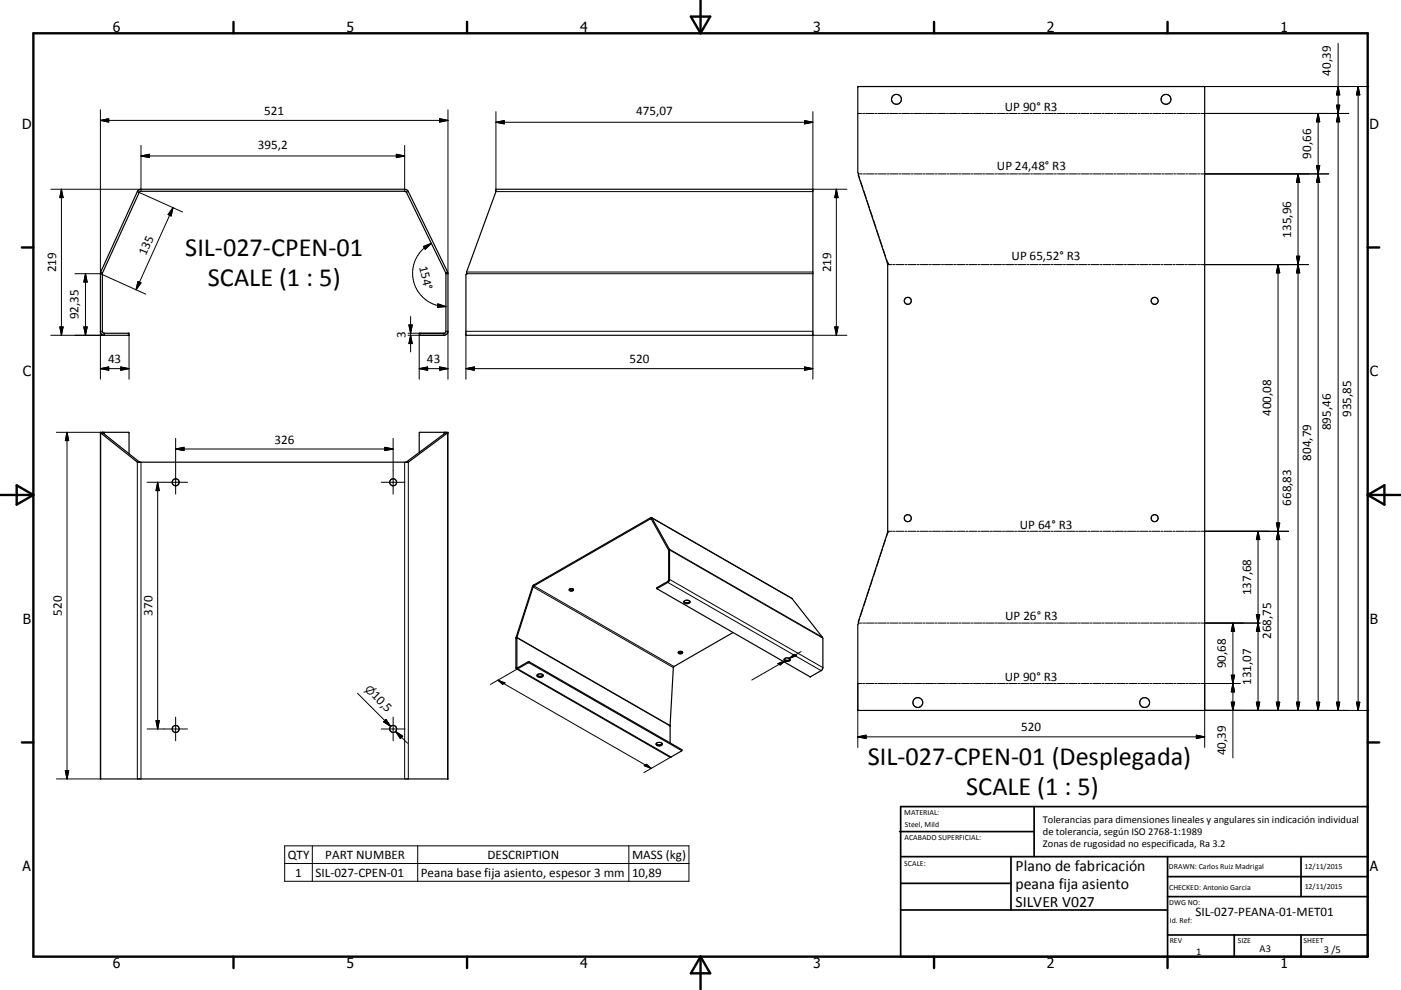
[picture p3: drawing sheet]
<svg xmlns="http://www.w3.org/2000/svg" width="420mm" height="297mm" viewBox="0 0 420 297" stroke-linecap="round" stroke-linejoin="round" font-family="sans-serif">
<g fill="none" stroke="#000" stroke-width=".3">
<path d="M401.2 13v200.1M30.1 36.1h104.2M30.1 36.1l2.5-.5v1zM30.1 32.9v49.2l13.6 6.1M131.8 35.6l2.5 .5-2.5 .5zM134.3 32.9v49.2h-.6M148.7 36.7h95M148.7 36.7l2.5-.5v1zM148.7 33.5v23.3M241.2 36.2l2.5 .5-2.5 .5zM243.7 33.5v23.3h10.2M257.2 34h1.2"/>
<path d="M258.6 34h.7M259.6 34h2.3M262.3 34h.5M263.1 34h2.4M265.8 34h.6M266.7 34h2.4M269.4 34h.6M270.3 34h2.4M273 34h.6M273.9 34h2.4M276.6 34h.6M277.5 34h2.4"/>
<path d="M280.2 34h.6M281.1 34h2.4M283.8 34h.6M284.7 34h2.3M287.4 34h.5M288.2 34h2.4M290.9 34h.6M291.8 34h2.4M294.5 34h.6M295.4 34h2.4M298.1 34h.6M299 34h2.4"/>
<path d="M301.7 34h.6M302.6 34h2.4M305.3 34h.6M306.2 34h2.4M308.9 34h.6M309.8 34h2.3M312.5 34h.6M313.3 34h2.5M316 34h.6M316.9 34h2.4M319.6 34h.6M320.5 34h2.4"/>
<path d="M323.2 34h.6M324.1 34h2.4M326.8 34h.6M327.7 34h2.4M330.4 34h.6M331.3 34h2.4M334 34h.6M334.9 34h2.4M337.5 34h.7M338.5 34h2.3M341.2 34h.5M342 34h2.4"/>
<path d="M344.7 34h.6M345.6 34h2.4M348.3 34h.6M349.2 34h2.4M351.9 34h.6M352.8 34h2.4M355.5 34h.6M356.4 34h2.4M359.1 34h.6M360 34h44.4M361 26h49.4M395.2 34v179.1"/>
<path d="M395.2 34l.5 2.6h-1zM400.7 31.5h1l-.5 2.5zM401.2 34l.5 2.6h-1zM401.2 26l.5 2.5h-1zM407.2 26v187.1M407.2 26l.5 2.5h-1zM15.2 56.8h27.1M18.4 56.8v43.8M18.4 56.8l.5 2.5h-1zM41.2 57.5l13.6 6.1M42.3 43.6v13.8M42.3 46.8h79"/>
<path d="M42.3 46.8l2.5-.5v1zM118.8 46.3l2.5 .5-2.5 .5zM121.3 43.6v13.8M122.4 57.5l-.5 .2M148.7 57.5h95M250.7 56.8l.6 2.5h-1zM250.7 56.8v43.8M257.3 52.4l.5 1.2M257.3 52.2h1.2M257.9 54.2l.8 2.3M258.9 52.2h.6M258.9 57.1l.8 2.4"/>
<path d="M259.7 52.2h2.4M262.4 52.2h.6M263.3 52.2h2.4M266 52.2h.6M266.9 52.2h2.4M269.6 52.2h.6M270.5 52.2h2.4M273.2 52.2h.6M274.1 52.2h2.4M276.8 52.2h.5M277.6 52.2h2.4M280.3 52.2h.6"/>
<path d="M281.2 52.2h2.4M283.9 52.2h.6M284.8 52.2h2.4M287.5 52.2h.6M288.4 52.2h2.4M291.1 52.2h.6M292 52.2h2.4M294.6 52.2h.7M295.5 52.2h2.4M298.2 52.2h.6M299.1 52.2h2.4M301.8 52.2h.6"/>
<path d="M302.7 52.2h2.4M305.4 52.2h.6M306.3 52.2h2.4M309 52.2h.6M309.9 52.2h2.3M312.6 52.2h.5M313.4 52.2h2.4M316.1 52.2h.6M317 52.2h2.4M319.7 52.2h.6M320.6 52.2h2.4M323.3 52.2h.6"/>
<path d="M324.2 52.2h2.4M326.9 52.2h.6M327.8 52.2h2.4M330.4 52.2h.6M331.3 52.2h2.4M334 52.2h.6M334.9 52.2h2.4M337.6 52.2h.6M338.5 52.2h2.4M341.2 52.2h.6M342.1 52.2h2.4M344.8 52.2h.6"/>
<path d="M345.7 52.2h2.3M348.3 52.2h.7M349.2 52.2h2.4M351.9 52.2h.6M352.8 52.2h2.4M355.5 52.2h.6M356.4 52.2h2.4M359.1 52.2h.6M360 52.2h38.4M389.2 52.2v160.9M389.2 52.2l.5 2.5h-1zM394.7 49.7h1l-.5 2.5z"/>
<path d="M395.2 52.2l.5 2.5h-1zM51.9 62.3l-11.1 24.6M51.9 62.3l-.6 2.5-.9-.4zM127 73.9l2.3-.9-1.8 1.8zM129.3 73a9.6 9.6 0 0 0-4.4 4.3 10 10 0 0 0 6.3 14.4l2.5 .3M259.9 60l.8 2.4M260.9 63l.7 2.3M261.8 65.9l.8 2.4M262.8 68.9l.8 2.3M263.8 71.8l.8 2.4M264.8 74.8l.8 2.3M265.8 77.7l.3 1.4"/>
<path d="M266.1 78.9h.1M266.1 79.1h.1M266.1 79.3v.1M266.1 79.4h1.3M267.7 79.4h.6M268.6 79.4h2.4M271.3 79.4h.6M272.2 79.4h2.5M275 79.4h.6M275.9 79.4h2.4M278.6 79.4h.6M279.6 79.4h2.4"/>
<path d="M282.3 79.4h.6M283.2 79.4h2.4M285.9 79.4h.6M286.8 79.4h2.5M289.6 79.4h.6M290.5 79.4h2.4M293.2 79.4h.7M294.2 79.4h2.4M296.9 79.4h.6M297.8 79.4h2.5M300.6 79.4h.6M301.5 79.4h2.4"/>
<path d="M304.2 79.4h.6M305.1 79.4h2.5M307.9 79.4h.6M308.8 79.4h2.4M311.5 79.4h.6M312.5 79.4h2.4M315.2 79.4h.6M316.1 79.4h2.4M318.8 79.4h.6M319.7 79.4h2.5M322.5 79.4h.6M323.4 79.4h2.4"/>
<path d="M326.1 79.4h.6M327.1 79.4h2.4M329.8 79.4h.6M330.7 79.4h2.5M333.5 79.4h.6M334.4 79.4h2.4M337.1 79.4h.6M338 79.4h2.5M340.8 79.4h.6M341.7 79.4h2.4M344.4 79.4h.6M345.3 79.4h2.5"/>
<path d="M348.1 79.4h.6M349 79.4h2.4M351.7 79.4h.6M352.6 79.4h2.5M355.4 79.4h.6M356.3 79.4h2.4M359 79.4h.6M359.9 79.4h32.4M383.2 79.4v133.7M383.2 79.4l.5 2.5h-1zM388.7 76.9h1l-.5 2.5zM389.2 79.4l.5 2.5h-1z"/>
<path d="M17.9 98.1h1l-.5 2.5zM22.5 82.1h8.2M25.1 98.1h1l-.5 2.5zM25.6 82.1v18.5M25.6 82.1l.5 2.5h-1zM30.2 81.6l.5 .3M30.7 99.4h-.6v14.4M31.3 100v.6h-16.1M38.5 100v.6M41.4 84.5l.9 .4-1.5 2zM122.3 100h10.8v.6h-10.8M122.6 97.5h1l-.5 2.5z"/>
<path d="M123.1 95v10.6M125.9 100v.6M131.3 91.2l2.4 .8-2.6 .2zM133.7 99.4h.6v14.4M134.2 81.6l-.6 .3M139.7 99.4h104M139.9 82.1h103.8M139.9 81.6h103.8M250.3 98.1h1l-.6 2.5zM30.1 110.6l2.5-.5v1zM30.1 110.6h8.6M36.2 110.1l2.5 .5-2.5 .5z"/>
<path d="M38.7 100.6v13.2M123.1 100.6l.5 2.5h-1zM125.7 110.6h8.6M125.7 110.6l2.5-.5v1zM125.7 100.6v13.2M131.8 110.1l2.5 .5-2.5 .5zM139.7 110.6h104M139.7 110.6l2.5-.5v1zM139.7 100.6v13.2M241.2 110.1l2.5 .5-2.5 .5zM253.9 100.6h-10.2v13.2M16.9 129.7h13.2"/>
<path d="M20.1 129.7v104M20.1 129.7l.5 2.5h-1zM30.2 129.9v103.8h-13.3M31.3 129.7v.5M41.2 138.7v95M42.3 138.7v95M52.7 131.5v16.7M52.7 134.7h65.2M52.7 134.7l2.5-.5v1zM115.4 134.2l2.5 .5-2.5 .5zM117.9 131.5v16.7M121.3 138.7v95"/>
<path d="M122.4 138.7v95M133.1 129.7v.5M134.2 129.9v103.8M44.1 144.7h12.1M47.3 144.7v74M47.3 144.7l.5 2.5h-1zM114.3 144.7h7.1M195 155.4v.3l.3 .1M195.2 155.7l.3-.3 42 24.2M266.1 159.7h.1M266.1 159.7l-.3 1.4M266.1 159.3v.2"/>
<path d="M266.1 159.4h1.3M267.7 159.4h.6M268.6 159.4h2.4M271.3 159.4h.6M272.2 159.4h2.5M275 159.4h.6M275.9 159.4h2.4M278.6 159.4h.6M279.6 159.4h2.4M282.3 159.4h.6M283.2 159.4h2.4M285.9 159.4h.6"/>
<path d="M286.8 159.4h2.5M289.6 159.4h.6M290.5 159.4h2.4M293.2 159.4h.7M294.2 159.4h2.4M296.9 159.4h.6M297.8 159.4h2.5M300.6 159.4h.6M301.5 159.4h2.4M304.2 159.4h.6M305.1 159.4h2.5M307.9 159.4h.6"/>
<path d="M308.8 159.4h2.4M311.5 159.4h.6M312.5 159.4h2.4M315.2 159.4h.6M316.1 159.4h2.4M318.8 159.4h.6M319.7 159.4h2.5M322.5 159.4h.6M323.4 159.4h2.4M326.1 159.4h.6M327.1 159.4h2.4M329.8 159.4h.6"/>
<path d="M330.7 159.4h2.5M333.5 159.4h.6M334.4 159.4h2.4M337.1 159.4h.6M338 159.4h2.5M340.8 159.4h.6M341.7 159.4h2.4M344.4 159.4h.6M345.3 159.4h2.5M348.1 159.4h.6M349 159.4h2.4M351.7 159.4h.6"/>
<path d="M352.6 159.4h2.5M355.4 159.4h.6M356.3 159.4h2.4M359 159.4h.6M359.9 159.4h26.4M377.2 159.4v53.7M377.2 159.4l.5 2.5h-1zM382.7 156.9l1 5h-1l1-5zM159.6 176.1l42.3 24.2M160.1 175.5v.3l42 24.2M197 176.3v.3M200.2 174.4v.3l46 26.5"/>
<path d="M200.4 165l.3-.2 45.9 26.4M200.5 174l.2-.2 46 26.5M200.5 165.2l.2-.2 45.9 26.4M259.7 179.6l-.8 2.3M260.7 176.6l-.8 2.4M261.6 173.6l-.7 2.4M262.6 170.6l-.8 2.4M263.6 167.6l-.8 2.4M264.6 164.7l-.8 2.3M265.6 161.6l-.8 2.4M154.7 191.5l.3-.2 45.8 26.5M154.7 191.2l46.2 26.4"/>
<path d="M158.4 198.5v.3M158.6 198.5v.3M233.2 199.1l2.2-.8-1.5 1.2zM235.4 198.3l-1.8 1M235.4 198.3l-10 5.7M236.6 197.5l1.5-1.2 .7 .4zM240.2 195.5l-3.6 2M257.3 186.9h1.2M257.8 185.5l-.5 1.2M258.7 182.6l-.8 2.3M258.9 186.9h.6M259.7 186.9h2.4"/>
<path d="M262.4 186.9h.6M263.3 186.9h2.4M266 186.9h.6M266.9 186.9h2.4M269.6 186.9h.6M270.5 186.9h2.4M273.2 186.9h.6M274.1 186.9h2.4M276.8 186.9h.5M277.6 186.9h2.4M280.3 186.9h.6M281.2 186.9h2.4"/>
<path d="M283.9 186.9h.6M284.8 186.9h2.4M287.5 186.9h.6M288.4 186.9h2.4M291.1 186.9h.6M292 186.9h2.4M294.6 186.9h.7M295.5 186.9h2.4M298.2 186.9h.6M299.1 186.9h2.4M301.8 186.9h.6M302.7 186.9h2.4"/>
<path d="M305.4 186.9h.6M306.3 186.9h2.4M309 186.9h.6M309.9 186.9h2.3M312.6 186.9h.5M313.4 186.9h2.4M316.1 186.9h.6M317 186.9h2.4M319.7 186.9h.6M320.6 186.9h2.4M323.3 186.9h.6M324.2 186.9h2.4"/>
<path d="M326.9 186.9h.6M327.8 186.9h2.4M330.4 186.9h.6M331.3 186.9h2.4M334 186.9h.6M334.9 186.9h2.4M337.6 186.9h.6M338.5 186.9h2.4M341.2 186.9h.6M342.1 186.9h2.4M344.8 186.9h.6M345.7 186.9h2.3"/>
<path d="M348.3 186.9h.7M349.2 186.9h2.4M351.9 186.9h.6M352.8 186.9h2.4M355.5 186.9h.6M356.4 186.9h2.4M359.1 186.9h.6M360 186.9h17.8M369.6 186.9v40.5M369.6 186.9l.5 2.5h-1zM376.7 184.4l1 5h-1l1-5zM44.1 218.7h12.1"/>
<path d="M46.8 216.2h1l-.5 2.5zM52.7 215.1v7.1M107.2 208l9.9 9.9M114.3 218.7h7.1M115.4 216.2l1.7 1.7M115.7 215.8l1.4 2.1-2.1-1.4zM117.9 215.1v7.1M118.6 219.4l3.6 3.6M118.6 219.4l2.1 1.5-.7 .6zM149.3 204.1l45.9 26.4M149.3 204.1l2.1 .8-.7 .4zM154.7 200.3l.3-.1 .2 .4"/>
<path d="M155.2 200.6l46 26.5-8.2 4.7M155.2 200.6l-8.2 4.7M258.4 205.1h-1.2v19.1M258.6 205.1h.7M259.6 205.1h2.3M262.3 205.1h.5M263.1 205.1h2.4M265.8 205.1h.6M266.7 205.1h2.4M269.4 205.1h.6M270.3 205.1h2.4M273 205.1h.6"/>
<path d="M273.9 205.1h2.4M276.6 205.1h.6M277.5 205.1h2.4M280.2 205.1h.6M281.1 205.1h2.4M283.8 205.1h.6M284.7 205.1h2.3M287.4 205.1h.5M288.2 205.1h2.4M290.9 205.1h.6M291.8 205.1h2.4M294.5 205.1h.6"/>
<path d="M295.4 205.1h2.4M298.1 205.1h.6M299 205.1h2.4M301.7 205.1h.6M302.6 205.1h2.4M305.3 205.1h.6M306.2 205.1h2.4M308.9 205.1h.6M309.8 205.1h2.3M312.5 205.1h.6M313.3 205.1h2.5M316 205.1h.6"/>
<path d="M316.9 205.1h2.4M319.6 205.1h.6M320.5 205.1h2.4M323.2 205.1h.6M324.1 205.1h2.4M326.8 205.1h.6M327.7 205.1h2.4M330.4 205.1h.6M331.3 205.1h2.4M334 205.1h.6M334.9 205.1h2.4M337.5 205.1h.7"/>
<path d="M338.5 205.1h2.3M341.2 205.1h.5M342 205.1h2.4M344.7 205.1h.6M345.6 205.1h2.4M348.3 205.1h.6M349.2 205.1h2.4M351.9 205.1h.6M352.8 205.1h2.4M355.5 205.1h.6M356.4 205.1h2.4M359.1 205.1h.6"/>
<path d="M360 205.1h11.8M361 213.1h49.4M361.2 205.1v19.1M369.1 210.7h1l-.5 2.4zM369.1 202.6h1l-.5 2.5zM369.6 205.1l.5 2.5h-1zM376.7 210.7h1l-.5 2.4zM382.7 210.7h1l-.5 2.4zM388.7 210.7h1l-.5 2.4zM394.7 210.7h1l-.5 2.4zM400.7 210.7h1l-.5 2.4zM406.7 210.7h1l-.5 2.4z"/>
<path d="M19.6 231.2h1l-.5 2.5zM193.1 229.7l.7-.4 1.4 1.2zM204.4 224.9v.3M257.2 221.1h104M257.2 221.1l2.5-.5v1zM358.7 220.6l2.5 .5-2.5 .5zM85.3 253.8h121.2v10.6h-121.2zM85.3 259.1h121.2M93.6 253.8v10.6M125.2 253.8v10.6M188.5 253.8v10.6"/>
</g>
<g fill="none" stroke="#000" stroke-width=".36">
<path d="M257.2 26l103.9 .1v187l-103.9-.1v-25.6l8.9-28.1v-79.9l-8.9-27.7zM41.3 57.3l1-.5 79.6 .1 .5 .6 11.8 24.3v18.1l-.4 .4-.7 .3h-7.4v-.6h7.4l.6-.4v-17.6l-11.8-24.3-.4-.3h-79.2l-.6 .3-11 24.4v17.5l.6 .4h7.4v.6l-7.9-.1-.6-.6-.1-.5v-17.5zM148.7 56.8h95v43.8h-104v-18.2l9-24.9zM30.1 129.9h.8l10.8 8.7M30.2 129.9l11 8.8h81.2l11.8-8.8M30.7 129.7v.2M41.7 138.6h.1M41.8 138.6l.2 .1M125.7 135.7l.1-6h8.5v104h-104.2v-104h8.5l.1 6.4M133.7 129.7v.2M134.3 129.9h-.8l-11.9 8.8M195.4 155.3l42 24.2 9.3 12.1-.1 9-.4 .6-3.3 1.9"/>
<path d="M195.4 155.3l5.3 9.6v9.2l-.5 .6-3.2 1.9M195.4 155.3h-.3l-35.3 20.3-5.1 15.6v9.1l.2 .4M170.7 176.8a.88 .88 0 0 0 1.2 0M170.8 176.7a.59 .59 0 0 1 .7-.2 .59 .59 0 0 1 .3 .6 .64 .64 0 0 1-.6 .3 .64 .64 0 0 1-.5-.6zM203.4 195.6a.71 .71 0 0 1 1.2 .3 .69 .69 0 0 1-.7 .3 .69 .69 0 0 1-.5-.6zM203.4 195.6l.4 .2 .8-.2M205 180.5a1.24 1.24 0 0 0 1.8 0M205.1 180.3a.96 .96 0 0 1 1-.3 .96 .96 0 0 1 .7 .8 1.03 1.03 0 0 1-1.8-.3zM219.8 189.8l-17.9 10.3-1.1 17.6 .1 5.2M235.1 197.7a1.2 1.2 0 0 0 1.8 0M235.2 197.6a.98 .98 0 0 1 1-.3 .98 .98 0 0 1 .7 .8 1.03 1.03 0 0 1-1.8-.3zM154.9 200.7l3.7-1.9 45.8 26.4"/>
<path d="M154.9 200.7l46 26.5 3.5-1.9M161 202.5a1.18 1.18 0 0 0 1.8 0M161.1 202.4a.97 .97 0 0 1 1-.3 .97 .97 0 0 1 .7 .8 1.04 1.04 0 0 1-1.8-.3zM242.8 203l.1 .1M242.8 203l-45.8-26.4v-.3l3.2-1.9 .2-.3 .1-9-5.4-9.5-35.1 20.3-5 15.4v9.1l3.6-1.9 45.8 26.4v.4M196.7 223.1a1.23 1.23 0 0 0 1.8 0M196.8 223a.96 .96 0 0 1 1-.3 .96 .96 0 0 1 .7 .7 1.01 1.01 0 0 1-1.8-.3z"/>
<circle cx="268.8" cy="29.8" r="1.48"/>
<circle cx="349.6" cy="29.8" r="1.48"/>
<circle cx="272.2" cy="90.3" r="1.05"/>
<circle cx="346.2" cy="90.2" r="1.05"/>
<circle cx="52.7" cy="144.7" r="1.05"/>
<circle cx="117.9" cy="144.7" r="1.05"/>
<circle cx="272.2" cy="155.4" r="1.06"/>
<circle cx="346.2" cy="155.5" r="1.05"/>
<circle cx="52.7" cy="218.7" r="1.06"/>
<circle cx="117.9" cy="218.7" r="1.04"/>
<circle cx="275.2" cy="210.8" r="1.48"/>
<circle cx="343.2" cy="210.8" r="1.48"/>
</g>
<g fill="#000">
<circle cx="139.9" cy="82.1" r=".18"/>
<circle cx="30.2" cy="129.9" r=".18"/>
</g>
<g fill="none" stroke="#000" stroke-width=".71">
<path d="M10 10h400v277h-400zM70 6.6v3.4M140 6.6v3.4M207.1 5h5.8l-2.9 5zM210 0v10M280 6.6v3.4M350 6.6v3.4M6.6 74.2h3.4M410 74.2h3.5M0 148.5h10M5 145.6l5 2.9-5 2.9zM410 148.5h10.1"/>
<path d="M410 148.5l5.1-2.9v5.8zM6.6 222.7h3.4M410 222.7h3.5M70 287v3.4M140 287v3.4M210 287v10M210 287l2.9 5h-5.8zM280 287v3.4M350 287v3.4"/>
</g>
<g fill="none" stroke="#000" stroke-width=".51">
<path d="M269.7 249.5h40.3M270 242h140v45h-140zM270 257h140M303.1 257v16M310 242v15M350 257v30M390.1 257v12M270 265h33.1M270 273h80M350 269h60M350 263h60M350 280.5h60"/>
<path d="M370 280.5v6.5M390.1 280.5v6.5"/>
</g>
<g fill="#000" stroke="#000" stroke-width=".3">
<path d="M30.1 36.1l2.5-.5v1zM131.8 35.6l2.5 .5-2.5 .5zM148.7 36.7l2.5-.5v1zM241.2 36.2l2.5 .5-2.5 .5zM395.2 34l.5 2.6h-1zM400.7 31.5h1l-.5 2.5zM401.2 34l.5 2.6h-1zM401.2 26l.5 2.5h-1zM407.2 26l.5 2.5h-1zM18.4 56.8l.5 2.5h-1zM42.3 46.8l2.5-.5v1zM118.8 46.3l2.5 .5-2.5 .5z"/>
<path d="M250.7 56.8l.6 2.5h-1zM389.2 52.2l.5 2.5h-1zM394.7 49.7h1l-.5 2.5zM395.2 52.2l.5 2.5h-1zM51.9 62.3l-.6 2.5-.9-.4zM127 73.9l2.3-.9-1.8 1.8zM388.7 76.9h1l-.5 2.5zM17.9 98.1h1l-.5 2.5zM25.1 98.1h1l-.5 2.5zM25.6 82.1l.5 2.5h-1zM41.4 84.5l.9 .4-1.5 2zM122.6 97.5h1l-.5 2.5z"/>
<path d="M131.3 91.2l2.4 .8-2.6 .2zM250.3 98.1h1l-.6 2.5zM383.2 79.4l.5 2.5h-1zM389.2 79.4l.5 2.5h-1zM30.1 110.6l2.5-.5v1zM36.2 110.1l2.5 .5-2.5 .5zM123.1 100.6l.5 2.5h-1zM125.7 110.6l2.5-.5v1zM131.8 110.1l2.5 .5-2.5 .5zM139.7 110.6l2.5-.5v1zM241.2 110.1l2.5 .5-2.5 .5zM20.1 129.7l.5 2.5h-1z"/>
<path d="M52.7 134.7l2.5-.5v1zM115.4 134.2l2.5 .5-2.5 .5zM47.3 144.7l.5 2.5h-1zM382.7 156.9h1l-.5 2.5zM377.2 159.4l.5 2.5h-1zM383.2 159.4l.5 2.5h-1zM233.2 199.1l2.2-.8-1.5 1.2zM236.6 197.5l1.5-1.2 .7 .4zM369.6 186.9l.5 2.5h-1zM376.7 184.4h1l-.5 2.5zM377.2 186.9l.5 2.5h-1zM46.8 216.2h1l-.5 2.5z"/>
<path d="M115.7 215.8l1.4 2.1-2.1-1.4zM149.3 204.1l2.1 .8-.7 .4zM369.1 210.7h1l-.5 2.4zM369.1 202.6h1l-.5 2.5zM369.6 205.1l.5 2.5h-1zM376.7 210.7h1l-.5 2.4zM382.7 210.7h1l-.5 2.4zM388.7 210.7h1l-.5 2.4zM394.7 210.7h1l-.5 2.4zM400.7 210.7h1l-.5 2.4zM406.7 210.7h1l-.5 2.4zM19.6 231.2h1l-.5 2.5z"/>
<path d="M118.6 219.4l2.1 1.5-.7 .6zM193.1 229.7l.7-.4 1.4 1.2zM257.2 221.1l2.5-.5v1zM358.7 220.6l2.5 .5-2.5 .5z"/>
</g>
<g font-size="7.9">
<text x="55.5" y="76.9">SIL-027-CPEN-01</text>
<text x="62.3" y="85.9">SCALE (1 : 5)</text>
<text x="260.2" y="229.4">SIL-027-CPEN-01 (Desplegada)</text>
<text x="289.6" y="238.4">SCALE (1 : 5)</text>
</g>
<g font-size="4.7">
<text x="304.5" y="261.2">Plano de fabricación</text>
<text x="304.5" y="266.6">peana fija asiento</text>
<text x="304.5" y="272">SILVER V027</text>
</g>
<g font-size="4.2">
<text x="33.9" y="9.6">6</text>
<text x="103.9" y="9.6">5</text>
<text x="173.9" y="9.6">4</text>
<text x="243.8" y="9.6">3</text>
<text x="313.9" y="9.6">2</text>
<text x="383.9" y="9.6">1</text>
<text x="6.7" y="38.7">D</text>
<text x="410.5" y="38.7">D</text>
<text x="6.9" y="112.9">C</text>
<text x="410.7" y="112.9">C</text>
<text x="6.9" y="187.1">B</text>
<text x="410.7" y="187.1">B</text>
<text x="6.8" y="261.4">A</text>
<text x="410.7" y="261.4">A</text>
<text x="33.9" y="290.4">6</text>
<text x="103.9" y="290.4">5</text>
<text x="173.9" y="290.4">4</text>
<text x="243.8" y="290.4">3</text>
<text x="313.9" y="290.4">2</text>
<text x="383.9" y="290.4">1</text>
</g>
<g font-size="3.9">
<text x="399" y="22.8" transform="rotate(-90 399 22.8)">40,39</text>
<text x="79.2" y="34.5">521</text>
<text x="190.8" y="34.6">475,07</text>
<text x="301.2" y="33.3">UP 90° R3</text>
<text x="77.3" y="44.7">395,2</text>
<text x="393.1" y="47.6" transform="rotate(-90 393.1 47.6)">90,66</text>
<text x="298.9" y="50.9">UP 24,48° R3</text>
<text x="387.1" y="71.3" transform="rotate(-90 387.1 71.3)">135,96</text>
<text x="43.7" y="76.7" transform="rotate(-66 43.7 76.7)">135</text>
<text x="16.8" y="81.7" transform="rotate(-90 16.8 81.7)">219</text>
<text x="125.6" y="80.1" transform="rotate(77 125.6 80.1)">154°</text>
<text x="249.2" y="81.7" transform="rotate(-90 249.2 81.7)">219</text>
<text x="303.3" y="78.1">UP 65,52° R3</text>
<text x="23.5" y="95.8" transform="rotate(-90 23.5 95.8)">92,35</text>
<text x="121.6" y="101.3" transform="rotate(-90 121.6 101.3)">3</text>
<text x="32.4" y="109.1">43</text>
<text x="128" y="109.1">43</text>
<text x="188.7" y="109.1">520</text>
<text x="381.1" y="124.9" transform="rotate(-90 381.1 124.9)">400,08</text>
<text x="405.1" y="125.1" transform="rotate(-90 405.1 125.1)">935,85</text>
<text x="399" y="129.1" transform="rotate(-90 399 129.1)">895,46</text>
<text x="82.3" y="133.2">326</text>
<text x="393.1" y="138.2" transform="rotate(-90 393.1 138.2)">804,79</text>
<text x="387.1" y="151.7" transform="rotate(-90 387.1 151.7)">668,83</text>
<text x="305.7" y="158.6">UP 64° R3</text>
<text x="375.1" y="178.6" transform="rotate(-90 375.1 178.6)">137,68</text>
<text x="18.5" y="184.7" transform="rotate(-90 18.5 184.7)">520</text>
<text x="45.7" y="184.7" transform="rotate(-90 45.7 184.7)">370</text>
<text x="301.3" y="186.1">UP 26° R3</text>
<text x="381.1" y="191.8" transform="rotate(-90 381.1 191.8)">268,75</text>
<text x="367.5" y="200.5" transform="rotate(-90 367.5 200.5)">90,68</text>
<text x="111.3" y="209" transform="rotate(45 111.3 209)">10,5</text>
<text x="301.2" y="204.2">UP 90° R3</text>
<text x="375.1" y="205.5" transform="rotate(-90 375.1 205.5)">131,07</text>
<text x="306.2" y="219.5">520</text>
<text x="367.5" y="226.6" transform="rotate(-90 367.5 226.6)">40,39</text>
<text x="86.3" y="257.6">QTY</text>
<text x="97.5" y="257.6">PART NUMBER</text>
<text x="146.1" y="257.6">DESCRIPTION</text>
<text x="189.5" y="257.8">MASS (kg)</text>
<text x="88.5" y="263">1</text>
<text x="94.6" y="263">SIL-027-CPEN-01</text>
<text x="126.2" y="263.1">Peana base fija asiento, espesor 3 mm</text>
<text x="189.5" y="263">10,89</text>
<text x="358.4" y="274.9">SIL-027-PEANA-01-MET01</text>
</g>
<text font-size="3.3" x="109.2" y="207" transform="rotate(45 109.2 207)">⌀</text>
<g font-size="3.1">
<text x="312.7" y="246.8">Tolerancias para dimensiones lineales y angulares sin indicación individual</text>
<text x="312.7" y="250.4">de tolerancia, según ISO 2768-1:1989</text>
<text x="312.7" y="254">Zonas de rugosidad no especificada, Ra 3.2</text>
<text x="358.6" y="286.5">1</text>
<text x="377.6" y="285.6">A3</text>
<text x="396.9" y="285.9">3 /5</text>
</g>
<g font-size="2.4">
<text x="271.1" y="244.4">MATERIAL:</text>
<text x="271.2" y="252">ACABADO SUPERFICIAL:</text>
<text x="271.3" y="248">Steel, Mild</text>
<text x="271.1" y="259.7">SCALE:</text>
<text x="350.4" y="260.8">DRAWN: Carlos Ruiz Madrigal</text>
<text x="391.1" y="260.6">12/11/2015</text>
<text x="350.5" y="267">CHECKED: Antonio Garcia</text>
<text x="391.2" y="266.7">12/11/2015</text>
<text x="350.5" y="271.4">DWG NO:</text>
<text x="350.7" y="276.9">Id. Ref:</text>
<text x="350.7" y="282.8">REV</text>
<text x="371.1" y="282.9">SIZE</text>
<text x="390.8" y="283">SHEET</text>
</g>
</svg>
